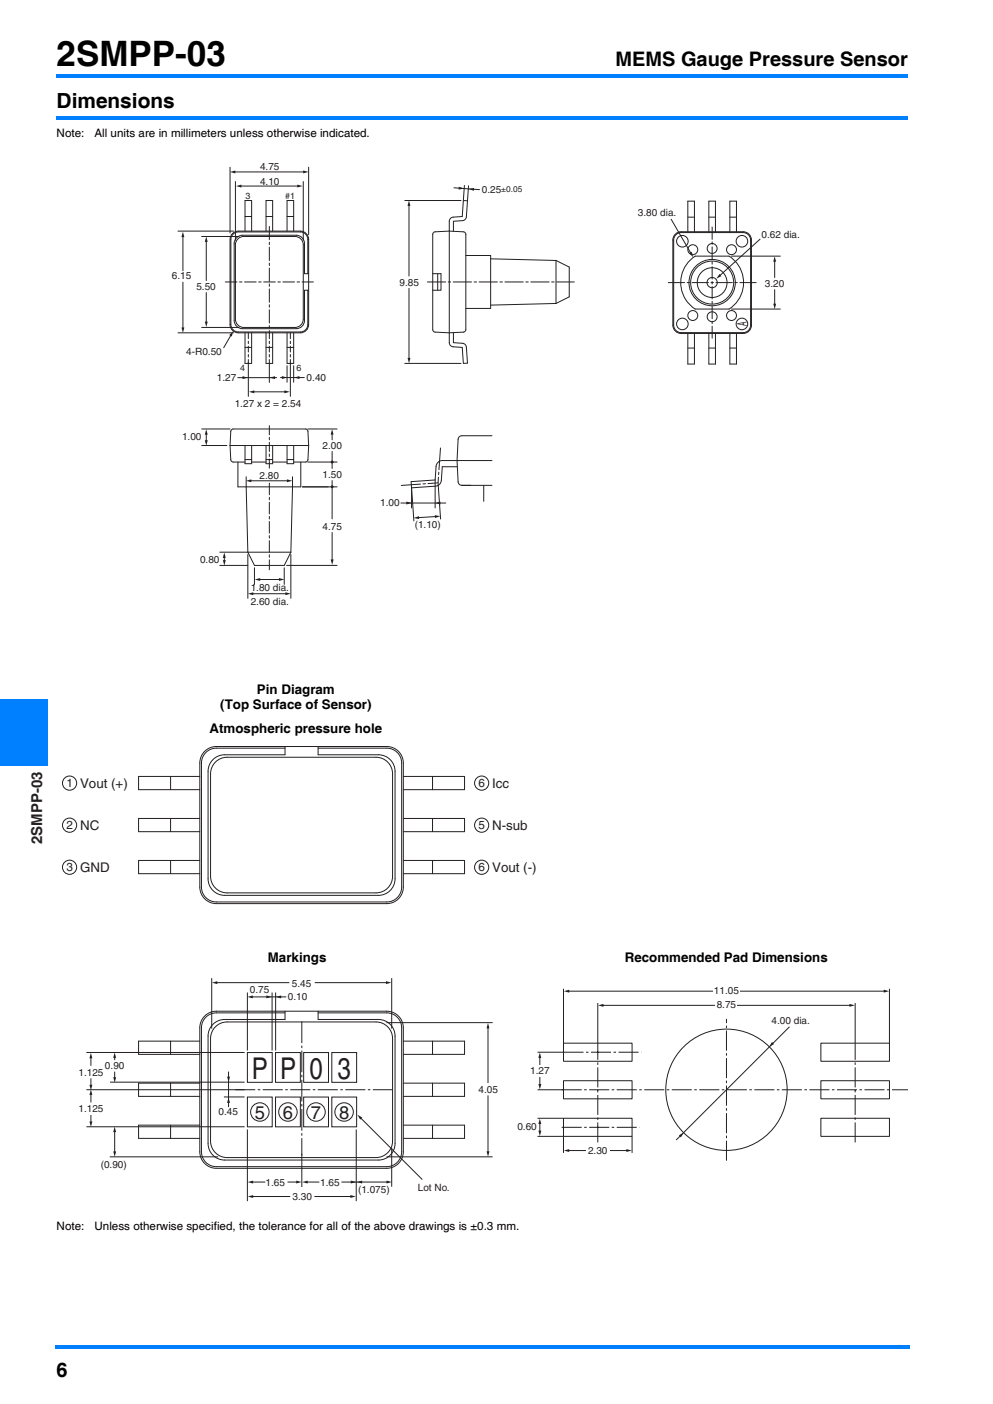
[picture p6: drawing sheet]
<svg xmlns="http://www.w3.org/2000/svg" width="210mm" height="297mm" viewBox="0 0 210 297" stroke-linecap="round" stroke-linejoin="round" font-family="sans-serif">
<g fill="#0080ff">
<path d="M11.6 284.7h.4v.7h-.4z"/>
<path d="M12 284.7h180.3v.7h-180.3z"/>
<path d="M12 15.7h180v.7h-180z"/>
<path d="M0 148h10v14h-10z"/>
</g>
<g fill="#fff">
<path d="M6 163h4v50h-4z"/>
<path d="M6.2 163.2h3.5v15.3h-3.5z"/>
<path d="M12 24.4h180v2h-180z"/>
</g>
<path d="M12 24.6h180v.7h-180z" fill="#0080ff"/>
<path d="M36.4 34.2h132.6v94.3h-132.6z" fill="#fff"/>
<g fill="none" stroke="#231f20" stroke-width=".21">
<path d="M49.2 49.4l.7-.4 .5-.1h13.1a1.75 1.75 0 0 1 1.8 1.7v18.1a1.75 1.75 0 0 1-1.8 1.7h-13.1a1.75 1.75 0 0 1-1.8-1.7v-18.1l.1-.4zM49.8 51.8a1.75 1.75 0 0 1 1.7-1.8h10.9a1.75 1.75 0 0 1 1.7 1.8v15.7a1.75 1.75 0 0 1-1.7 1.8h-10.9a1.75 1.75 0 0 1-1.7-1.8v-15.7M51.8 48.9v-6.5h1.4v6.5M51.8 45.8h1.4M56.3 48.9v-6.5h1.4v6.5M56.3 45.8h1.4M60.7 45.8h1.4M62.1 48.9v-6.5h-1.4v6.5M65.1 57.9v-7.3a1.57 1.57 0 0 0-1.6-1.5h-13.1a1.57 1.57 0 0 0-1.6 1.5v18.1a1.57 1.57 0 0 0 1.6 1.5h13.1a1.57 1.57 0 0 0 1.6-1.5v-7.3M65.3 57.9h-.9v-6.4a1.75 1.75 0 0 0-1.8-1.7h-11.3a1.75 1.75 0 0 0-1.8 1.7v16.3a1.75 1.75 0 0 0 1.8 1.7h11.3a1.75 1.75 0 0 0 1.8-1.7v-6.4h.9M91.5 57.9h1.8v3.5h-1.8M91.8 49.1a23.2 23.2 0 0 1 6.5 0l.2 .5v20.1l-.2 .5a23.1 23.1 0 0 1-6.5 0l-.3-.5v-20.1z"/>
<path d="M92.6 57.9v3.5M95.9 48.9v-2.1l1.9-.1a.88 .88 0 0 0 .8-.8l.3-3.4-.9-.1-.3 3.4-1.9 .1a.88 .88 0 0 0-.8 .9v25.7a.87 .87 0 0 0 .8 .9l1.9 .1 .3 3.4 .9-.1-.3-3.4a.88 .88 0 0 0-.8-.8l-1.9-.1v-2.1M98.5 54.1h5.3v11.2h-5.3M103.8 54.8l13.8 .3M117.6 55.1l2.8 1.4v6.3l-2.8 1.4M117.6 55.1v9.1M142.8 49.8l.7-.5 .5-.1h13.2a1.57 1.57 0 0 1 1.5 1.6v18a1.57 1.57 0 0 1-1.5 1.6h-13.2a1.57 1.57 0 0 1-1.5-1.6v-18zM144 49a1.75 1.75 0 0 0-1.7 1.8v18a1.75 1.75 0 0 0 1.7 1.7h13.2a1.75 1.75 0 0 0 1.7-1.7v-18a1.75 1.75 0 0 0-1.7-1.8h-13.2M145.4 45.9h1.4M146.2 54.8l.8-.6h7.2a6.6 6.6 0 0 1 0 11.2h-7.2a6.6 6.6 0 0 1-.8-10.6zM146.8 49v-6.4h-1.4v6.4M149.9 49v-6.4h1.4v6.4"/>
<path d="M149.9 45.9h1.4M154.3 49v-6.4h1.4v6.4M154.3 45.9h1.4M51.8 73.5h1.4M53.2 70.4v6.5h-1.4v-6.5M56.3 70.4v6.5h1.4v-6.5M56.3 73.5h1.4M60.7 73.5h1.4M62.1 70.4v6.5h-1.4v-6.5M117.6 64.2l-13.8 .4M145.4 70.5v6.5h1.4v-6.5M145.4 73.6h1.4"/>
<path d="M149.9 70.5v6.5h1.4v-6.5M149.9 73.6h1.4M154.3 70.5v6.5h1.4v-6.5M154.3 73.6h1.4M48.6 94.3l.3 3.2 .4 .3h2.5M48.6 94.3l.2-3 .3-.5h.2h15.3h.3l.2 .5 .2 3M48.6 94.3h16.7M50.3 97.8v5.2h13.3v-5.2M51.8 97.2h1.4M51.8 94.3v3.8h1.4v-3.8M53.2 97.8h3.1M56.3 97.2h1.4"/>
<path d="M56.3 94.3v3.8h1.4v-3.8M57.7 97.8h3M60.7 97.2h1.4M60.7 94.3v3.8h1.4v-3.8M65.3 94.3l-.3 3.2-.4 .3h-2.5M104 97.4h-10.5a1.31 1.31 0 0 0-1.3 1.3l-.2 2.8-5.1 .4 .1 1.3 5.1-.3a1.31 1.31 0 0 0 1.2-1.3l.2-2.9h3.2M104 92.2h-6.3a.79 .79 0 0 0-.8 .7l-.3 4.5 .3 4.5a.79 .79 0 0 0 .8 .8h6.3M52.1 103l.3 13.8M52.4 116.8l1.4 2.8h6.3l1.4-2.8M52.4 116.8h9.1M61.9 103l-.4 13.8M92.2 109.3l-3.8 .2"/>
<path d="M102.3 102.7v3.4"/>
<circle cx="144.3" cy="51" r="1.22"/>
<circle cx="146.5" cy="52.8" r="1.05"/>
<circle cx="150.6" cy="59.8" r="4.9"/>
<circle cx="150.6" cy="59.8" r="1.08"/>
<circle cx="150.6" cy="52.6" r="1.05"/>
<circle cx="150.6" cy="59.8" r="3.1"/>
<circle cx="150.6" cy="59.8" r="4.5"/>
<circle cx="154.7" cy="52.8" r="1.05"/>
<circle cx="156.9" cy="51" r="1.22"/>
<circle cx="144.3" cy="68.5" r="1.22"/>
<circle cx="146.5" cy="66.8" r="1.05"/>
<circle cx="150.6" cy="67" r="1.05"/>
<circle cx="154.7" cy="66.8" r="1.05"/>
<circle cx="156.9" cy="68.5" r="1.22"/>
</g>
<path d="M90.4 59.7h31" fill="none" stroke="#231f20" stroke-width=".21" stroke-dasharray="3.9 .5 .5 .5"/>
<g fill="#231f20">
<path d="M91.9 109l1.2 .2-1.1 .4z"/>
<path d="M87.5 109.6l1.1-.4v.6z"/>
</g>
<path d="M99 40l2.4 .1M87 103.2l.5 7M92.6 102.2l.6 7.6" fill="none" stroke="#231f20" stroke-width=".21"/>
<g fill="#231f20">
<path d="M99.1 40l1.2-.2-.1 .6z"/>
<path d="M97 39.5l1.1 .4-1.1 .2z"/>
</g>
<path d="M96 39.7l3 .3M98.2 39.2l-.2 3.2M99.1 39.3l-.2 3.2M86.5 43.4v15M86.5 61v14.9" fill="none" stroke="#231f20" stroke-width=".21"/>
<g fill="#231f20">
<path d="M86.2 75.7h.6l-.3 1.2z"/>
<path d="M86.5 42.4l.3 1.2h-.6z"/>
</g>
<path d="M85.6 42.4h11.9M85.6 76.9h11.9M53.4 125.6h7.2" fill="none" stroke="#231f20" stroke-width=".21"/>
<g fill="#231f20">
<path d="M60.3 125.3l1.2 .3-1.2 .3z"/>
<path d="M52.4 125.6l1.2-.3v.6z"/>
</g>
<path d="M50.3 79.9h8.2M52.4 117.3v9.3" fill="none" stroke="#231f20" stroke-width=".21"/>
<g fill="#231f20">
<path d="M57 79.9l1.2-.3v.6z"/>
<path d="M51.3 79.6l1.1 .3-1.1 .3z"/>
</g>
<path d="M57 76.9v4M84.8 106.4h9.5" fill="none" stroke="#231f20" stroke-width=".21"/>
<g fill="#231f20">
<path d="M85.9 106.1l1.2 .3-1.2 .3z"/>
<path d="M92 106.4l1.1-.3v.6z"/>
</g>
<path d="M60.6 119.6h10.7M64 103h5.4M87 102.6l-2.1 .1M87 103.2v4.3M92 101.5v6M54.8 122.6h4.4" fill="none" stroke="#231f20" stroke-width=".21"/>
<g fill="#231f20">
<path d="M53.9 122.6l1.1-.3v.6z"/>
<path d="M59 122.3l1.1 .3-1.1 .3z"/>
</g>
<path d="M70.2 91.7v1.4M70.2 95.5v3.6M70.2 101.7v8.1M70.2 112.6v6M53.8 120.1v3.5M60.1 120.1v3.5" fill="none" stroke="#231f20" stroke-width=".21"/>
<g fill="#231f20">
<path d="M69.9 118.4h.6l-.3 1.1z"/>
<path d="M70.2 90.8l.3 1.1h-.6z"/>
</g>
<path d="M59.3 79.9h5M65.1 90.8h6.2M65.1 97.8h6.2M64 103h7.3" fill="none" stroke="#231f20" stroke-width=".21"/>
<g fill="#231f20">
<path d="M59.6 79.6l1.1 .3-1.1 .3z"/>
<path d="M62.2 79.9l1.1-.3v.6z"/>
</g>
<path d="M49.5 36.4h14.8M60.7 77.4v3.5M62.1 77.4v3.5M93.1 94.8l-.1 2.6" fill="none" stroke="#231f20" stroke-width=".21"/>
<g fill="#231f20">
<path d="M64.1 36.1l1.2 .3-1.2 .3z"/>
<path d="M48.6 36.4l1.2-.3v.6z"/>
</g>
<path d="M48.6 35.4v13.9M65.3 35.4v14.2M38.7 50v7.3M38.7 59.7v9.8" fill="none" stroke="#231f20" stroke-width=".21"/>
<g fill="#231f20">
<path d="M38.4 69.3h.6l-.3 1.1z"/>
<path d="M38.7 49l.3 1.2h-.6z"/>
</g>
<path d="M37.6 48.9h11.8M43.6 51v8.4M37.6 70.4h11.8M43.6 61.9v6.3" fill="none" stroke="#231f20" stroke-width=".21"/>
<g fill="#231f20">
<path d="M43.3 68h.6l-.3 1.2z"/>
<path d="M43.6 50l.3 1.2h-.6z"/>
</g>
<path d="M49.8 38.4v12.4M50.8 39.4h12.3M64.1 38.4v12.4M42.6 50h7.9M42.6 69.3h7.9" fill="none" stroke="#231f20" stroke-width=".21"/>
<g fill="#231f20">
<path d="M62.9 39.1l1.1 .3-1.1 .3z"/>
<path d="M49.9 39.4l1.1-.3v.6z"/>
</g>
<path d="M52.5 76.7v7.2M61.4 76.8v7.1M53.6 82.9h6.7" fill="none" stroke="#231f20" stroke-width=".21"/>
<g fill="#231f20">
<path d="M60.1 82.6l1.2 .3-1.2 .3z"/>
<path d="M52.6 82.9l1.2-.3v.6z"/>
</g>
<path d="M163.8 55.2v3.5M163.8 61.3v3.2" fill="none" stroke="#231f20" stroke-width=".21"/>
<g fill="#231f20">
<path d="M163.5 64.3h.6l-.3 1.1z"/>
<path d="M163.8 54.2l.3 1.2h-.6z"/>
</g>
<path d="M154.7 54.2h10.3M160.7 50.6l-8.5 7.7M154.7 65.4h10.3" fill="none" stroke="#231f20" stroke-width=".21"/>
<path d="M152.1 58l.5 .4-1.1 .6z" fill="#231f20"/>
<path d="M159.9 59.8h-18.6" fill="none" stroke="#231f20" stroke-width=".21" stroke-dasharray="3.5 .5 .5 .5"/>
<path d="M150.6 48v23.5" fill="none" stroke="#231f20" stroke-width=".21" stroke-dasharray="2.6 .5 .5 .5"/>
<path d="M93 97.4l-.4 4.8M87 102.6l5.6-.4" fill="none" stroke="#231f20" stroke-width=".21" stroke-dasharray="1.9 .5 .5 .5"/>
<path d="M52.9 101.7h8M61.5 117.3v9.3" fill="none" stroke="#231f20" stroke-width=".21"/>
<path d="M57 102.2v18.3" fill="none" stroke="#231f20" stroke-width=".21" stroke-dasharray="2.5 .5 .5 .5"/>
<g fill="#231f20">
<path d="M60.7 101.4l1.1 .3-1.1 .3z"/>
<path d="M52 101.7l1.1-.3v.6z"/>
</g>
<path d="M43.6 91.8v1.5M52.1 100.9v2.1M61.9 100.9v2.1" fill="none" stroke="#231f20" stroke-width=".21"/>
<path d="M57 90.1v9" fill="none" stroke="#231f20" stroke-width=".21" stroke-dasharray="1.9 .5 .5 .5"/>
<g fill="#231f20">
<path d="M43.3 93.1h.6l-.3 1.2z"/>
<path d="M43.6 90.8l.3 1.2h-.6z"/>
</g>
<path d="M42.7 90.8h5.9M42.7 94.3h5.3M47.4 117.8v.9" fill="none" stroke="#231f20" stroke-width=".21"/>
<g fill="#231f20">
<path d="M47.1 118.5h.6l-.3 1.2z"/>
<path d="M47.4 116.9l.3 1.1h-.6z"/>
</g>
<path d="M48.9 70.9l-1.6 2.7M46.5 116.8h5.9M46.5 119.6h5.9" fill="none" stroke="#231f20" stroke-width=".21"/>
<path d="M47.6 59.7h18.7" fill="none" stroke="#231f20" stroke-width=".21" stroke-dasharray="2.5 .5 .5 .5"/>
<path d="M57 47.9v22.5" fill="none" stroke="#231f20" stroke-width=".21" stroke-dasharray="2.8 .5 .5 .5"/>
<path d="M52.5 70.4v6.5M57 70.4v6.5M61.4 70.4v6.5" fill="none" stroke="#231f20" stroke-width=".21" stroke-dasharray="1.2 .5 .5 .5"/>
<g fill="#231f20">
<path d="M49.3 70.1l-.3 1.1-.5-.3z"/>
<circle cx="70.2" cy="97.7" r=".31"/>
<circle cx="70.2" cy="103" r=".31"/>
</g>
<path d="M141.9 46.4l4.2 7.2" fill="none" stroke="#231f20" stroke-width=".21"/>
<path d="M145.8 53.6l.5-.3 .3 1.1z" fill="#231f20"/>
<path d="M13.2 157.9h178.8v96.4h-178.8z" fill="#fff"/>
<g fill="none" stroke="#231f20" stroke-width=".21">
<path d="M43.3 159a3.5 3.5 0 0 1 2.4-1.1h36.1a3.5 3.5 0 0 1 3.5 3.5v26.3a3.5 3.5 0 0 1-3.5 3.5h-36.1a3.5 3.5 0 0 1-3.4-3.5v-26.3a3.5 3.5 0 0 1 1-2.4zM60.3 157.9v1.8h-12.8a3.5 3.5 0 0 0-3.5 3.5v22.7a3.5 3.5 0 0 0 3.5 3.5h32.5a3.5 3.5 0 0 0 3.5-3.5v-22.7a3.5 3.5 0 0 0-3.5-3.5h-12.7v-1.8M60.3 158.3h-14.6a3.1 3.1 0 0 0-3.1 3.1v26.3a3.1 3.1 0 0 0 3.1 3.1h36.1a3.1 3.1 0 0 0 3.1-3.1v-26.3a3.1 3.1 0 0 0-3.1-3.1h-14.5M36.1 164.3v2.8M36.1 173.2v2.8M42.3 173.2h-13v2.8h13M42.3 164.3h-13v2.8h13M45.5 161.2a3.5 3.5 0 0 1 2.5-1h31.5a3.5 3.5 0 0 1 3.5 3.5v21.7a3.5 3.5 0 0 1-3.5 3.5h-31.5a3.5 3.5 0 0 1-3.5-3.5v-21.7a3.5 3.5 0 0 1 1-2.5zM85.3 173.2h12.9v2.8h-12.9M85.3 164.3h12.9v2.8h-12.9M91.5 164.3v2.8M91.5 173.2v2.8"/>
<path d="M36.1 182v2.8M42.3 182h-13v2.8h13M85.3 182h12.9v2.8h-12.9M91.5 182v2.8M43.3 215a3.5 3.5 0 0 1 2.4-1.1h36.1a3.5 3.5 0 0 1 3.5 3.5v26.3a3.5 3.5 0 0 1-3.5 3.5h-36.1a3.5 3.5 0 0 1-3.5-3.5l.1-26.3a3.5 3.5 0 0 1 1-2.4zM44.8 206.9v10.7M45.5 217.2a3.5 3.5 0 0 1 2.5-1h31.5a3.5 3.5 0 0 1 3.5 3.5v21.7a3.5 3.5 0 0 1-3.5 3.5h-31.5a3.5 3.5 0 0 1-3.5-3.5v-21.7a3.5 3.5 0 0 1 1-2.5zM45.7 207.9h15.5M60.3 213.9v1.8h-12.8a3.5 3.5 0 0 0-3.5 3.5v22.7a3.5 3.5 0 0 0 3.5 3.5h32.5a3.5 3.5 0 0 0 3.5-3.5v-22.7a3.5 3.5 0 0 0-3.5-3.5h-12.7v-1.8M60.3 214.3h-14.6a3.1 3.1 0 0 0-3.1 3.1v26.3a3.1 3.1 0 0 0 3.1 3.1h36.1a3.1 3.1 0 0 0 3.1-3.1v-26.3a3.1 3.1 0 0 0-3.1-3.1h-14.5M66.6 207.9h15.2M82.8 206.9v10.7"/>
<path d="M36.1 220.3v2.8M36.1 229.2v2.8M36.1 238v2.8M42.2 229.2h-12.9v2.8h12.9M42.3 238h-13v2.8h13M42.3 220.3h-13v2.8h13M52.3 222.7h5.3v6.3h-5.3zM52.3 232.1h5.3v6.3h-5.3zM58.3 222.7h5.2v6.3h-5.2zM58.3 232.1h5.2v6.3h-5.2zM64.2 222.7h5.3v6.3h-5.3zM64.2 232.1h5.3v6.3h-5.3z"/>
<path d="M70.2 222.7h5.2v6.3h-5.2zM70.2 232.1h5.2v6.3h-5.2zM85.3 229.2h12.9v2.8h-12.9M85.3 220.3h12.9v2.8h-12.9M85.3 238h12.9v2.8h-12.9M91.5 220.3v2.8M91.5 229.2v2.8M91.5 238v2.8M119.2 220.7h14.5v3.8h-14.5zM119.2 236.6h14.5v3.8h-14.5zM119.2 228.6h14.5v3.9h-14.5zM173.6 220.7h14.5v3.8h-14.5z"/>
<path d="M173.6 236.6h14.5v3.8h-14.5zM173.6 228.6h14.5v3.9h-14.5zM82.8 242.8v8.3"/>
<circle cx="54.9" cy="235.3" r="1.95"/>
<circle cx="60.9" cy="235.3" r="1.95"/>
<circle cx="66.8" cy="235.3" r="1.95"/>
<circle cx="72.8" cy="235.3" r="1.95"/>
<circle cx="153.6" cy="230.6" r="12.8"/>
</g>
<g fill="#231f20">
<path d="M81.6 207.6l1.2 .3-1.2 .3z"/>
<path d="M44.8 207.9l1.2-.3v.6z"/>
</g>
<path d="M52.3 210v12.3M53.3 210.9h7.2M57.5 210v12.3M58.3 210v12.3" fill="none" stroke="#231f20" stroke-width=".21"/>
<g fill="#231f20">
<path d="M56.3 210.6l1.2 .3-1.2 .3z"/>
<path d="M52.3 210.9l1.2-.3v.6z"/>
<path d="M58.3 210.9l1.2-.3v.6z"/>
</g>
<path d="M81.7 216.4h22.5M103.2 217.4v11.7M103.2 231.7v12.1M23.2 244.7h22.9M81.7 244.7h22.5" fill="none" stroke="#231f20" stroke-width=".21"/>
<g fill="#231f20">
<path d="M102.9 243.6h.6l-.3 1.1z"/>
<path d="M103.2 216.4l.3 1.2h-.6z"/>
</g>
<path d="M52.3 239v15.1M75.3 239v15.1M53.3 253.1h8.1M63.8 244.1v7M66.5 253.1h7.8" fill="none" stroke="#231f20" stroke-width=".21"/>
<path d="M63.8 216.1v28.4" fill="none" stroke="#231f20" stroke-width=".21" stroke-dasharray="4.6 .5 .5 .5" stroke-linecap="butt"/>
<g fill="#231f20">
<path d="M74.1 252.8l1.1 .3-1.1 .3z"/>
<path d="M52.4 253.1l1.1-.3v.7z"/>
</g>
<path d="M53.3 250.1h2.8M60.8 250.1h2.1" fill="none" stroke="#231f20" stroke-width=".21"/>
<g fill="#231f20">
<path d="M62.6 249.8l1.2 .3-1.2 .3z"/>
<path d="M52.4 250.1l1.1-.3v.6z"/>
</g>
<path d="M64.8 250.1h2.7M72.2 250.1h10.1" fill="none" stroke="#231f20" stroke-width=".21"/>
<g fill="#231f20">
<path d="M74.2 249.8l1.1 .3-1.1 .3z"/>
<path d="M81.7 249.8l1.2 .3-1.2 .3z"/>
<path d="M63.9 250.1l1.2-.3v.6z"/>
<path d="M75.4 250.1l1.2-.3v.6z"/>
</g>
<path d="M18.3 238.4h33.4M18.3 222.7h33.4M18.3 230.5h33.4M23.3 228.9h28.4M24.3 223.6v.7M24.3 226.7v1.4M47.3 232.1h4.4" fill="none" stroke="#231f20" stroke-width=".21"/>
<path d="M83.1 230.5h-33.5" fill="none" stroke="#231f20" stroke-width=".21" stroke-dasharray="4.2 .5 .5 .5" stroke-linecap="butt"/>
<g fill="#231f20">
<path d="M23.9 227.9h.7l-.3 1.1z"/>
<path d="M24.2 222.7l.4 1.1h-.7z"/>
</g>
<path d="M48.3 226.7v7.5" fill="none" stroke="#231f20" stroke-width=".21"/>
<g fill="#231f20">
<path d="M48 227.8h.6l-.3 1.1z"/>
<path d="M48.3 232.2l.3 1.1h-.6z"/>
</g>
<path d="M19.2 231.4v1.9M19.2 235.9v1.6" fill="none" stroke="#231f20" stroke-width=".21"/>
<g fill="#231f20">
<path d="M18.9 237.3h.6l-.3 1.1z"/>
<path d="M19.2 230.5l.3 1.2h-.6z"/>
</g>
<path d="M19.2 223.7v1.8M19.2 228.1v1.6" fill="none" stroke="#231f20" stroke-width=".21"/>
<g fill="#231f20">
<path d="M18.9 229.5h.6l-.3 1.2z"/>
<path d="M19.2 222.7l.3 1.2h-.6z"/>
</g>
<path d="M24.3 239.3v4.5" fill="none" stroke="#231f20" stroke-width=".21"/>
<g fill="#231f20">
<path d="M23.9 243.6h.7l-.3 1.1z"/>
<path d="M24.2 238.4l.4 1.1h-.7z"/>
</g>
<path d="M76.2 236.5l13.1 13.1" fill="none" stroke="#231f20" stroke-width=".21"/>
<path d="M75.6 235.8l1 .6-.4 .5z" fill="#231f20"/>
<path d="M126.4 212.2v8.5M127.4 212.7h52.4M180.8 212.2v8.5" fill="none" stroke="#231f20" stroke-width=".21"/>
<g fill="#231f20">
<path d="M126.5 212.7l1.1-.3v.6z"/>
<path d="M179.6 212.4l1.2 .3-1.2 .3z"/>
</g>
<path d="M119.2 209.2v11.5M120.2 209.7h66.9M188.1 209.2v11.5" fill="none" stroke="#231f20" stroke-width=".21"/>
<g fill="#231f20">
<path d="M119.2 209.7l1.2-.3v.6z"/>
<path d="M186.9 209.4l1.1 .3-1.1 .3z"/>
</g>
<path d="M119.2 240.4v3.5M120.2 243.4h12.5M133.7 240.4v3.5" fill="none" stroke="#231f20" stroke-width=".21"/>
<g fill="#231f20">
<path d="M132.4 243.1l1.2 .3-1.2 .3z"/>
<path d="M119.2 243.4l1.2-.3v.6z"/>
</g>
<path d="M113.7 236.6h5.5M114.2 237.6v1.8M113.7 240.4h5.5" fill="none" stroke="#231f20" stroke-width=".21"/>
<g fill="#231f20">
<path d="M113.9 239.2h.6l-.3 1.2z"/>
<path d="M114.2 236.7l.3 1.1h-.7z"/>
</g>
<path d="M113.7 230.6h5.5M113.7 222.6h5.5M114.2 223.6v6" fill="none" stroke="#231f20" stroke-width=".21"/>
<g fill="#231f20">
<path d="M113.9 229.3h.6l-.3 1.2z"/>
<path d="M114.2 222.7l.3 1.1h-.7z"/>
</g>
<path d="M166.9 217.2l-23.9 24" fill="none" stroke="#231f20" stroke-width=".21"/>
<g fill="#231f20">
<path d="M143.5 240.2l1.1-.6-.6 1z"/>
<path d="M163.2 220.4l.5 .5-1.1 .6z"/>
</g>
<path d="M118.8 230.6h73.2M118.8 238.5h16.4M119.2 222.6h16.4M126.4 241.7v-21M153.6 245.6v-30M180.8 241.7v-21" fill="none" stroke="#231f20" stroke-width=".21" stroke-dasharray="4.2 .5 .5 .5" stroke-linecap="butt"/>
<g fill="none" stroke="#231f20" stroke-width=".21">
<circle cx="14.7" cy="174.6" r="1.5"/>
<circle cx="14.7" cy="165.7" r="1.5"/>
<circle cx="101.9" cy="174.6" r="1.5"/>
<circle cx="101.9" cy="165.7" r="1.5"/>
<circle cx="14.7" cy="183.5" r="1.5"/>
<circle cx="101.9" cy="183.5" r="1.5"/>
</g>
<g fill="#fff">
<path d="M123.9 242.2h5v2.5h-5z"/>
<path d="M110.4 237.3h3v2.5h-3z"/>
<path d="M112.7 225.3h3v2.5h-3z"/>
<path d="M150.9 208.4h5.5v2.5h-5.5z"/>
<path d="M151.4 211.4h4.5v2.6h-4.5z"/>
</g>
<text font-size="7.4" x="12" y="13.9">2SMPP-03</text>
<text font-size="6.4" fill="#231f20" x="53.3" y="228.2">P P 0 3</text>
<text font-size="4.4" x="12" y="22.9">Dimensions</text>
<g font-size="4.2">
<text x="130.2" y="13.9">MEMS Gauge Pressure Sensor</text>
<text x="12" y="291.3">6</text>
</g>
<g font-size="3.9" fill="#231f20">
<text x="53.9" y="236.7">5</text>
<text x="59.8" y="236.7">6</text>
<text x="65.8" y="236.7">7</text>
<text x="71.7" y="236.7">8</text>
</g>
<text font-size="3.2" fill="#231f20" x="8.9" y="178.5" transform="rotate(-90 8.9 178.5)">2SMPP-03</text>
<g font-size="2.8" fill="#231f20">
<text x="157.9" y="68.9" transform="rotate(-90 157.9 68.9)">A</text>
<text x="16.9" y="166.7">Vout (+)</text>
<text x="104.1" y="166.7">Icc</text>
<text x="16.9" y="175.6">NC</text>
<text x="104.1" y="175.6">N-sub</text>
<text x="16.9" y="184.5">GND</text>
<text x="104.1" y="184.5">Vout (-)</text>
</g>
<g font-size="2.8">
<text x="54.3" y="146.9">Pin Diagram</text>
<text x="44.3" y="155">Atmospheric pressure hole</text>
<text x="46.6" y="150.1">(Top Surface of Sensor)</text>
<text x="56.6" y="203.6">Markings</text>
<text x="132.1" y="203.6">Recommended Pad Dimensions</text>
</g>
<g font-size="2.5">
<text x="12" y="29">Note:</text>
<text x="20" y="29">All units are in millimeters unless otherwise indicated.</text>
<text x="12" y="260.3">Note:</text>
<text x="20" y="260.3">Unless otherwise specified, the tolerance for all of the above drawings is ±0.3 mm.</text>
</g>
<g font-size="2.5" fill="#231f20">
<text x="14" y="166.5">1</text>
<text x="101.2" y="166.5">6</text>
<text x="14" y="175.4">2</text>
<text x="101.2" y="175.4">5</text>
<text x="14" y="184.3">3</text>
<text x="101.2" y="184.3">6</text>
</g>
<g font-size="2.1" fill="#231f20">
<text x="55" y="36">4.75</text>
<text x="55" y="39.1">4.10</text>
<text x="101.9" y="40.9">0.25</text>
<text x="134.9" y="45.8">3.80 dia.</text>
<text x="161" y="50.3">0.62 dia.</text>
<text x="36.4" y="59.1">6.15</text>
<text x="41.5" y="61.4">5.50</text>
<text x="84.5" y="60.4">9.85</text>
<text x="161.7" y="60.7">3.20</text>
<text x="39.4" y="75.1">4-R0.50</text>
<text x="45.9" y="80.7">1.27</text>
<text x="64.8" y="80.7">0.40</text>
<text x="49.6" y="86.1">1.27 x 2 = 2.54</text>
<text x="38.5" y="93.2">1.00</text>
<text x="68.2" y="95">2.00</text>
<text x="54.9" y="101.3">2.80</text>
<text x="68.2" y="101.1">1.50</text>
<text x="80.4" y="107.1">1.00</text>
<text x="68.2" y="112">4.75</text>
<text x="87.7" y="111.7">(1.10)</text>
<text x="42.3" y="119">0.80</text>
<text x="53" y="125">1.80 dia.</text>
<text x="53" y="128.1">2.60 dia.</text>
<text x="61.7" y="208.7">5.45</text>
<text x="52.9" y="210.1">0.75</text>
<text x="60.9" y="211.6">0.10</text>
<text x="151" y="210.3">11.05</text>
<text x="151.6" y="213.3">8.75</text>
<text x="163.1" y="216.7">4.00 dia.</text>
<text x="16.6" y="227.5">1.125</text>
<text x="22.2" y="226.2">0.90</text>
<text x="112.1" y="227.2">1.27</text>
<text x="101.2" y="231.3">4.05</text>
<text x="16.6" y="235.3">1.125</text>
<text x="46.2" y="236">0.45</text>
<text x="109.4" y="239.1">0.60</text>
<text x="124.3" y="244.1">2.30</text>
<text x="21.3" y="247.2">(0.90)</text>
<text x="56.2" y="250.8">1.65</text>
<text x="67.7" y="250.8">1.65</text>
<text x="61.9" y="253.9">3.30</text>
<text x="75.7" y="252.3">(1.075)</text>
<text x="88.4" y="252">Lot No.</text>
</g>
<g font-size="1.9" fill="#231f20">
<text x="51.9" y="42.2">3</text>
<text x="60.3" y="42.2">#1</text>
<text x="50.8" y="78.5">4</text>
<text x="62.7" y="78.5">6</text>
</g>
<text font-size="1.8" fill="#231f20" x="106" y="40.7">±0.05</text>
</svg>
